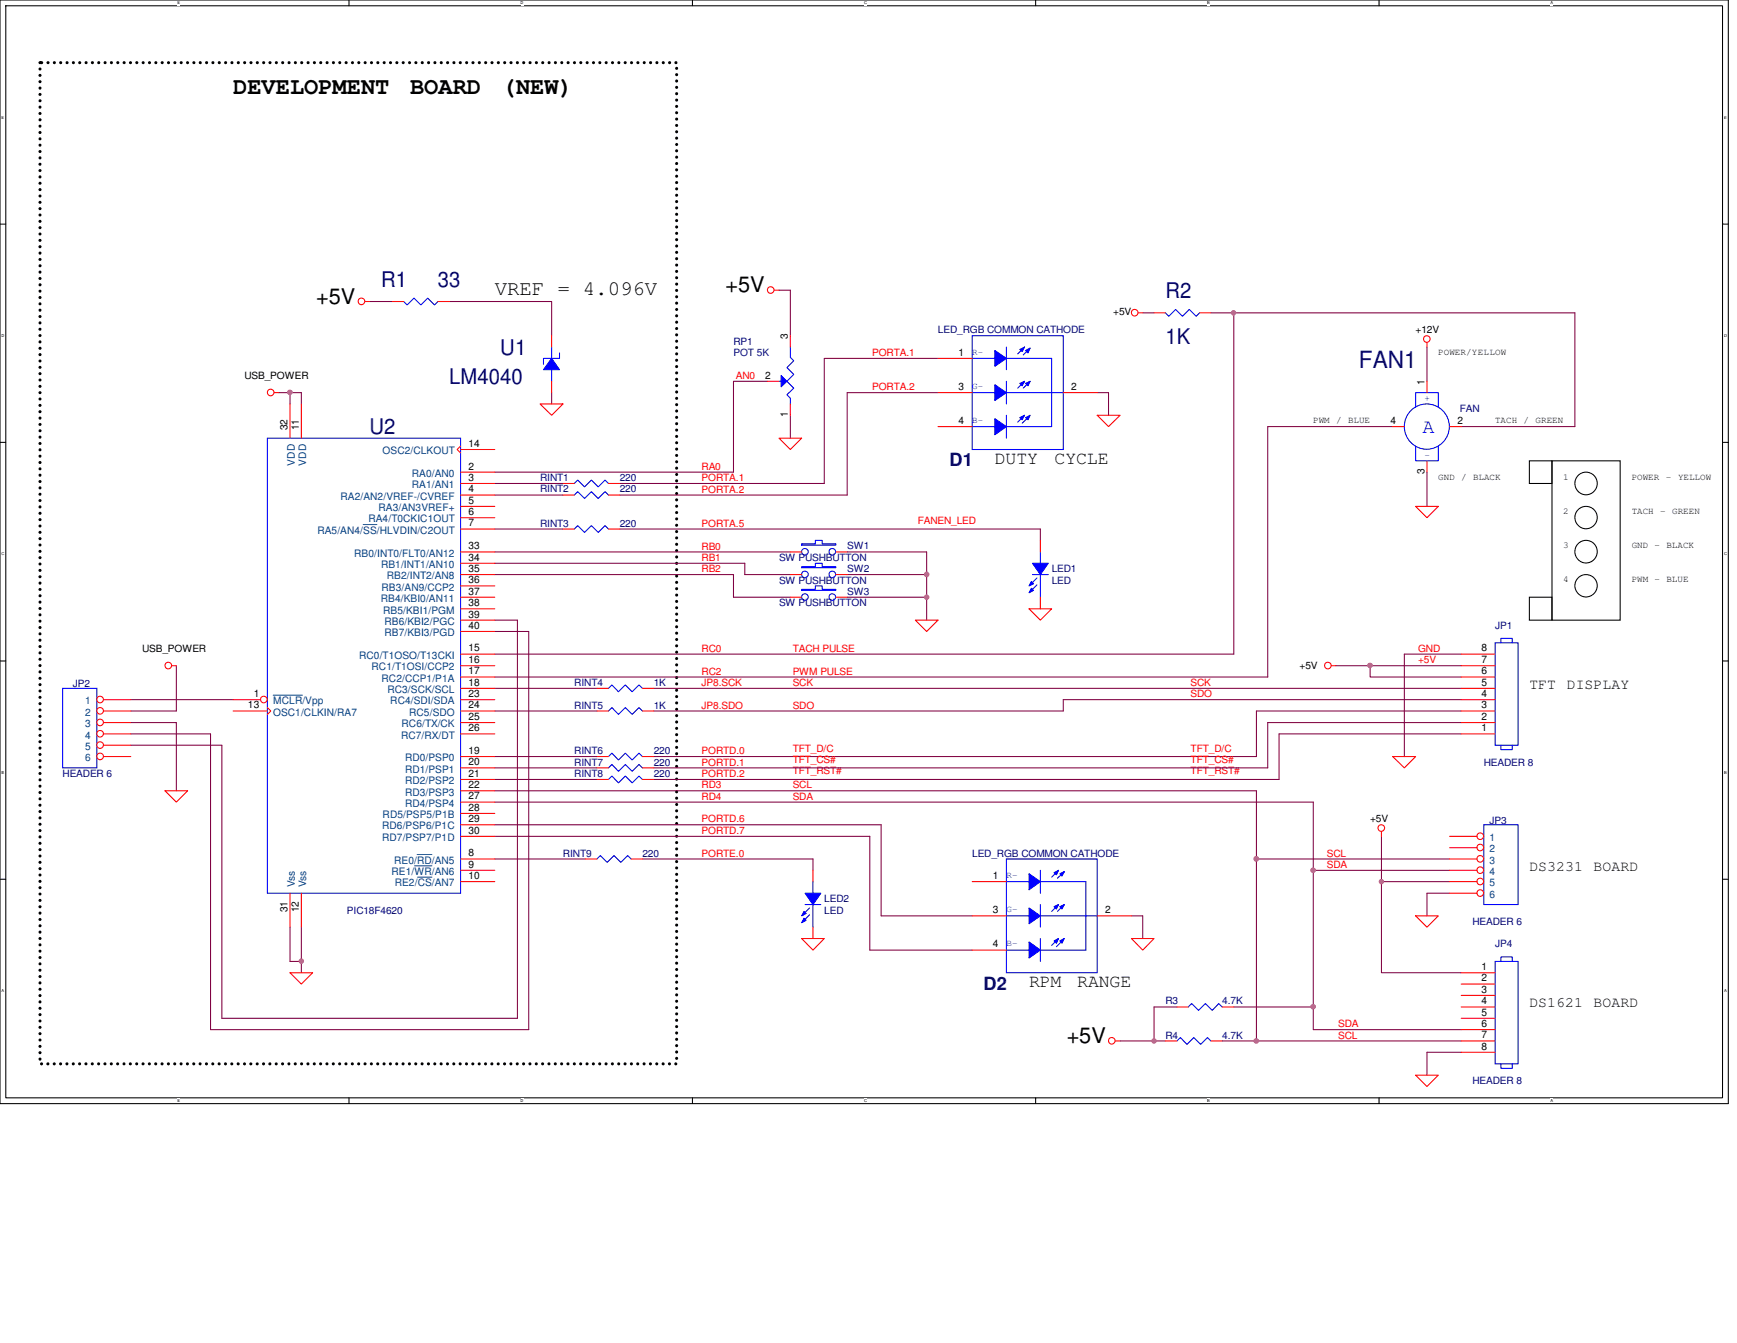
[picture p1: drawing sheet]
<svg xmlns="http://www.w3.org/2000/svg" width="279mm" height="216mm" viewBox="0 0 279 216" stroke-linecap="round" stroke-linejoin="round" font-family="sans-serif">
<path d="M0 0h278v177.4h-278zM.9 .9h276.2v175.6h-276.2z" fill="none" stroke="#000" stroke-width=".17"/>
<g fill="#fff">
<path d="M28.5 .1h.5v.7h-.5z"/>
<path d="M28.5 176.6h.5v.7h-.5z"/>
</g>
<path d="M56.1 0v.9M56.1 176.5v.9" fill="none" stroke="#000" stroke-width=".17"/>
<g fill="#fff">
<path d="M83.7 .1h.5v.7h-.5z"/>
<path d="M83.7 176.6h.5v.7h-.5z"/>
</g>
<path d="M111.4 0v.9M111.4 176.5v.9" fill="none" stroke="#000" stroke-width=".17"/>
<g fill="#fff">
<path d="M139 .1h.4v.7h-.4z"/>
<path d="M139 176.6h.4v.7h-.4z"/>
</g>
<path d="M166.6 0v.9M166.6 176.5v.9" fill="none" stroke="#000" stroke-width=".17"/>
<g fill="#fff">
<path d="M194.2 .1h.4v.7h-.4z"/>
<path d="M194.2 176.6h.4v.7h-.4z"/>
</g>
<path d="M221.8 0v.9M221.8 176.5v.9" fill="none" stroke="#000" stroke-width=".17"/>
<g fill="#fff">
<path d="M249.4 .1h.4v.7h-.4z"/>
<path d="M249.4 176.6h.4v.7h-.4z"/>
<path d="M.3 18.5h.4v.7h-.4z"/>
<path d="M277.3 18.5h.4v.7h-.4z"/>
<path d="M.3 53.6h.4v.7h-.4z"/>
<path d="M277.3 53.6h.5v.7h-.5z"/>
</g>
<path d="M0 36h.9M277.1 36h.9" fill="none" stroke="#000" stroke-width=".17"/>
<g fill="#fff">
<path d="M.3 88.6h.4v.8h-.4z"/>
<path d="M277.3 88.6h.5v.8h-.5z"/>
</g>
<path d="M0 71.1h.9M277.1 71.1h.9" fill="none" stroke="#000" stroke-width=".17"/>
<g fill="#fff">
<path d="M.3 123.8h.4v.7h-.4z"/>
<path d="M277.3 123.8h.4v.7h-.4z"/>
</g>
<path d="M0 106.3h.9M277.1 106.3h.9" fill="none" stroke="#000" stroke-width=".17"/>
<g fill="#fff">
<path d="M.3 158.9h.3v.7h-.3z"/>
<path d="M277.3 158.9h.4v.7h-.4z"/>
</g>
<g fill="none" stroke="#000" stroke-width=".17">
<path d="M246 74.1h3.6v3.6h-3.6zM249.6 74.1h11v25.6h-11zM246 96h3.6v3.7h-3.6zM0 141.4h.9M277.1 141.4h.9"/>
<circle cx="255.1" cy="77.7" r="1.81"/>
<circle cx="255.1" cy="88.7" r="1.81"/>
<circle cx="255.1" cy="83.2" r="1.8"/>
<circle cx="255.1" cy="94.2" r="1.8"/>
</g>
<path d="M6.4 10.1h102.4v160.9h-102.4z" fill="none" stroke="#000" stroke-width=".51" stroke-dasharray="0 1"/>
<path d="M183.8 50.3h1.8M229.5 55.8v5.5M79.6 75.9h38.4M224 68.6h-20.1v40.2h-124.3M229.5 75.9v5.5M235 68.6h18.3v-18.3h-54.8v54.9h-118.9M167.3 85v1.9M130.8 138.1v1.8" fill="none" stroke="#800040" stroke-width=".17"/>
<circle cx="198.4" cy="50.3" r=".34" fill="#f0f"/>
<circle cx="198.4" cy="50.3" r=".34" fill="none" stroke="#f0f" stroke-width=".17"/>
<path d="M194.8 50.3h3.7M48.5 154.6v1.8" fill="none" stroke="#800040" stroke-width=".17"/>
<circle cx="48.5" cy="154.5" r=".34" fill="#f0f"/>
<circle cx="48.5" cy="154.5" r=".34" fill="none" stroke="#f0f" stroke-width=".17"/>
<path d="M46.7 63.1h1.8M46.7 154.6h1.8" fill="none" stroke="#800040" stroke-width=".17"/>
<circle cx="46.6" cy="63.1" r=".36" fill="#f0f"/>
<circle cx="46.6" cy="63.1" r=".36" fill="none" stroke="#f0f" stroke-width=".17"/>
<path d="M44.8 63.1h1.9v1.8M48.5 63.1v1.8M79.6 99.7h3.6v64h-47.5v-43.9h-14.7M21 112.5h16.5M21 116.2h7.4v10.9M28.4 107v7.3h-7.4M79.6 101.5h5.4v64h-51.1v-47.5h-12.9M214.9 107h5.5M46.7 149.1v5.5M48.5 149.1v5.5" fill="none" stroke="#800040" stroke-width=".17"/>
<circle cx="220.4" cy="107" r=".36" fill="#f0f"/>
<circle cx="220.4" cy="107" r=".36" fill="none" stroke="#f0f" stroke-width=".17"/>
<g fill="none" stroke="#800040" stroke-width=".17">
<path d="M59.4 48.5h3.7M72.3 48.5h16.4v5.5M125.3 46.7h1.8v7.3M150.9 57.6h-18.3v20.1h-32.9M79.6 77.7h11M79.6 79.6h11M88.7 63.1v1.8M123.4 61.3h-5.4v14.6M127.1 66.8v3.6M150.9 63.1h-14.6v16.5h-36.6M176.5 63.1h1.8v3.7M79.6 88.7h47.5"/>
<path d="M79.6 85h11M99.7 85h67.6M136.3 88.7h12.8v3.7h-12.8M79.6 110.7h16.4M79.6 114.3h16.4M105.2 110.7h129.8M235 114.3h-32.9v7.3h-96.9M235 118h-29.3v7.3h-100.5M235 107h-14.6v1.8h14.6M235 105.2h-9.1v16.4M235 112.5h-64v1.8h-65.8M235 116.2h-31.1v7.2h-98.7"/>
<path d="M79.6 121.6h16.4M79.6 123.4h16.4M79.6 132.6h62.1v14.6h14.7M79.6 134.5h60.3v18.2h16.5M79.6 138.1h14.6M79.6 125.3h16.4M103.3 138.1h27.5M182 147.2h1.8v3.7"/>
</g>
<circle cx="149" cy="92.3" r=".35" fill="#f0f"/>
<circle cx="149" cy="92.3" r=".35" fill="none" stroke="#f0f" stroke-width=".17"/>
<path d="M79.6 90.6h40.2v1.8h7.3M149.1 92.4v3.6M202.1 167.3h32.9M235 169.2h-5.5v3.6" fill="none" stroke="#800040" stroke-width=".17"/>
<circle cx="202.1" cy="167.3" r=".36" fill="#f0f"/>
<circle cx="202.1" cy="167.3" r=".36" fill="none" stroke="#f0f" stroke-width=".17"/>
<path d="M202.1 138.1h31.1M211.2 139.9h22M222.2 141.7h11M233.2 143.6h-3.7v3.6" fill="none" stroke="#800040" stroke-width=".17"/>
<circle cx="202.1" cy="138.1" r=".37" fill="#f0f"/>
<circle cx="202.1" cy="138.1" r=".37" fill="none" stroke="#f0f" stroke-width=".17"/>
<path d="M222.2 141.7v14.7h12.8" fill="none" stroke="#800040" stroke-width=".17"/>
<circle cx="222.2" cy="141.7" r=".34" fill="#f0f"/>
<circle cx="222.2" cy="141.7" r=".34" fill="none" stroke="#f0f" stroke-width=".17"/>
<path d="M79.6 128.9h131.6v33M202.1 138.1v29.2M222.2 134.5v7.2M211.2 165.5h23.8" fill="none" stroke="#800040" stroke-width=".17"/>
<circle cx="211.2" cy="139.9" r=".36" fill="#f0f"/>
<circle cx="211.2" cy="139.9" r=".36" fill="none" stroke="#f0f" stroke-width=".17"/>
<path d="M79.6 127.1h122.5v11M185.6 167.3h1.9" fill="none" stroke="#800040" stroke-width=".17"/>
<circle cx="185.6" cy="167.3" r=".34" fill="#f0f"/>
<circle cx="185.6" cy="167.3" r=".34" fill="none" stroke="#f0f" stroke-width=".17"/>
<path d="M185.6 161.9h3.7M196.6 167.3h5.5M198.5 161.9h12.7" fill="none" stroke="#800040" stroke-width=".17"/>
<circle cx="211.2" cy="161.8" r=".36" fill="#f0f"/>
<circle cx="211.2" cy="161.8" r=".36" fill="none" stroke="#f0f" stroke-width=".17"/>
<path d="M79.6 92.4h38.4v3.6h9.1M136.3 96h12.8M185.6 161.9v5.4h-5.4M211.2 161.9v3.6" fill="none" stroke="#800040" stroke-width=".17"/>
<circle cx="149.1" cy="96" r=".34" fill="#f0f"/>
<circle cx="149.1" cy="96" r=".34" fill="none" stroke="#f0f" stroke-width=".17"/>
<path d="M149.1 96v3.7" fill="none" stroke="#800040" stroke-width=".17"/>
<g fill="none" stroke="#f00" stroke-width=".17">
<path d="M58.7 48.5h.7M124.5 46.7h.8M183.1 50.3h.7M229.5 55.1v.7M44.1 63.1h.7M86.9 64.9h3.7l-1.9 1.9zM125.3 70.4h3.6l-1.8 1.9zM176.5 66.8h3.7l-1.9 1.8zM147.2 99.7h3.7l-1.8 1.8zM165.5 97.9h3.7l-1.9 1.8zM227.7 81.4h3.7l-1.9 1.8zM27.6 107h.8"/>
<path d="M96 110.7h1.9M103.3 110.7h1.9M214.2 107h.7M26.5 127.1h3.7l-1.8 1.8zM94.2 138.1h1.8M101.5 138.1h1.8M222.2 133.7v.8M224 121.6h3.7l-1.8 1.8zM46.7 156.4h3.6l-1.8 1.8zM128.9 150.9h3.7l-1.8 1.8zM182 150.9h3.6l-1.8 1.8zM227.7 147.2h3.7l-1.9 1.9z"/>
<path d="M179.4 167.3h.8M227.7 172.8h3.7l-1.9 1.9z"/>
<circle cx="58.1" cy="48.4" r=".54"/>
<circle cx="124" cy="46.6" r=".54"/>
<circle cx="182.5" cy="50.3" r=".54"/>
<circle cx="229.5" cy="54.5" r=".54"/>
<circle cx="43.5" cy="63.1" r=".54"/>
<circle cx="27.1" cy="107" r=".54"/>
<circle cx="213.6" cy="107" r=".54"/>
<circle cx="222.2" cy="133.1" r=".54"/>
<circle cx="178.8" cy="167.3" r=".54"/>
</g>
<path d="M88.7 59.4v1.9M88.7 55.8v1.8M90 56.7v.9h-2.6v.9M97.9 110.7l.5-.6 1.1 1.1 1.1-1.1 1.1 1.1 1.1-1.1 .5 .6M96 138.1l.6-.6 1.1 1.1 1.1-1.1 1.1 1.1 1.1-1.1 .5 .6" fill="none" stroke="#00f" stroke-width=".17"/>
<path d="M88.7 57.6l1.3 1.8h-2.6z" fill-rule="evenodd" fill="#00f"/>
<path d="M88.7 57.6l1.3 1.8h-2.6z" fill="none" stroke="#00f" stroke-width=".17"/>
<path d="M88.7 54v1.8M88.7 61.3v1.8" fill="none" stroke="#f00" stroke-width=".17"/>
<path d="M125.6 60.4l1 .9-1 .9z" fill="#00f"/>
<g fill="none" stroke="#00f" stroke-width=".17">
<path d="M127.1 55.8v1.6l.6 .6-1.1 1.1 1.1 1.1-1.1 1.1 1.1 1.1-1.1 1.1 .5 .5v.9M187.5 50.3l.5 .5 1.1-1.1 1.1 1.1 1.1-1.1 1.1 1.1 .6-.5M43 70.4h31.1v73.2h-31.1zM125.3 61.3h.3M125.6 60.4l1 .9-1 .9zM128.9 94.7h2.2v-.5h1.1v.5h2.3v.2h-5.6zM97.9 114.3l.5-.6 1.1 1.2 1.1-1.2 1.1 1.2 1.1-1.2 .5 .6"/>
<circle cx="129.5" cy="96" r=".54"/>
<circle cx="133.9" cy="96" r=".54"/>
</g>
<path d="M127.1 54v1.8M185.6 50.3h1.9M193 50.3h1.8M123.4 61.3h1.9M127.1 64.9v1.9M127.1 96h1.8M134.5 96h1.8M96 114.3h1.9M103.3 114.3h1.9" fill="none" stroke="#f00" stroke-width=".17"/>
<circle cx="42.4" cy="112.5" r=".54" fill="#fff"/>
<g fill="none" stroke="#f00" stroke-width=".17">
<path d="M46.7 64.9v5.5M48.5 64.9v5.5M74.1 75.9h5.5M74.1 77.7h5.5M74.1 79.6h5.5M74.1 71.7l-.6 .6 .6 .5M74.1 72.3h5.5M74.1 81.4h5.5M74.1 83.2h5.5M74.1 85h5.5M74.1 88.7h5.5M74.1 90.6h5.5"/>
<path d="M74.1 92.4h5.5M74.1 94.2h5.5M74.1 96h5.5M74.1 97.9h5.5M74.1 99.7h5.5M90.6 85h1.8M97.9 85h1.8M37.5 112.5h4.4M37.5 114.3h5.5M43 113.7l.6 .6-.6 .6M74.1 101.5h5.5M74.1 118h5.5"/>
<path d="M74.1 116.2h5.5M74.1 114.3h5.5M74.1 112.5h5.5M74.1 110.7h5.5M74.1 108.8h5.5M74.1 107h5.5M74.1 105.2h5.5M235 118h5.5M235 116.2h5.5M235 114.3h5.5M235 112.5h5.5M235 110.7h5.5"/>
<path d="M235 108.8h5.5M235 107h5.5M235 105.2h5.5M74.1 138.1h5.5M74.1 139.9h5.5M74.1 121.6h5.5M74.1 123.4h5.5M74.1 125.3h5.5M74.1 127.1h5.5M74.1 128.9h5.5M74.1 130.8h5.5M74.1 132.6h5.5"/>
<path d="M74.1 134.5h5.5M96 123.4h1.9M103.3 123.4h1.9M46.7 143.6v5.5M48.5 143.6v5.5M74.1 141.7h5.5M235 156.4h5.5M235 158.2h5.5M235 160h5.5M235 161.9h5.5M235 163.7h5.5M235 165.5h5.5"/>
<path d="M235 167.3h5.5M235 169.2h5.5"/>
<circle cx="42.4" cy="112.5" r=".54"/>
</g>
<path d="M58.4 84.3h2.2M43.9 111.8h4.7M66.7 139.2h2.8M67.1 137.4h2.4M67.2 141h2.3" fill="none" stroke="#004080" stroke-width=".16"/>
<path d="M92.4 85l.5-.5 1.1 1.1 1.1-1.1 1.1 1.1 1.1-1.1 .6 .5M240.5 103.3h3.7v16.5h-3.7zM241.4 103.3v-.7h1.8v.7M241.4 119.8v.7h1.8v-.7M97.9 123.4l.5-.5 1.1 1.1 1.1-1.1 1.1 1.1 1.1-1.1 .5 .5M240.5 154.6h3.7v16.4h-3.7zM241.4 154.6v-.8h1.8v.8M241.4 171v.7h1.8v-.7" fill="none" stroke="#00f" stroke-width=".17"/>
<path d="M165.5 140.5l1.8 1.2-1.8 1.3z" fill-rule="evenodd" fill="#00f"/>
<path d="M165.5 140.5l1.8 1.2-1.8 1.3z" fill="none" stroke="#00f" stroke-width=".17"/>
<path d="M169.5 140.3l.8-.4-.4 .7z" fill-rule="evenodd" fill="#00f"/>
<path d="M170.3 139.9l-1.1 1.1M169.5 140.3l.8-.4-.4 .7z" fill="none" stroke="#00f" stroke-width=".17"/>
<path d="M170.5 140.5l.7-.4-.4 .7z" fill-rule="evenodd" fill="#00f"/>
<path d="M167.3 139.9v3.7M161.9 141.7h12.8M170.3 150.9l-1.1 1.1M170.5 140.5l.7-.4-.4 .7z" fill="none" stroke="#00f" stroke-width=".17"/>
<path d="M165.5 146l1.8 1.2-1.8 1.3z" fill-rule="evenodd" fill="#00f"/>
<path d="M165.5 146l1.8 1.2-1.8 1.3z" fill="none" stroke="#00f" stroke-width=".17"/>
<path d="M165.5 151.4l1.8 1.3-1.8 1.3z" fill-rule="evenodd" fill="#00f"/>
<path d="M161.9 147.2h12.8M161.9 152.7h12.8M165.5 151.4l1.8 1.3-1.8 1.3zM171 151.1l-1.1 1.1M171.2 145.4l-1.1 1.1" fill="none" stroke="#00f" stroke-width=".17"/>
<path d="M169.5 145.8l.8-.4-.4 .7z" fill-rule="evenodd" fill="#00f"/>
<path d="M169.5 145.8l.8-.4-.4 .7z" fill="none" stroke="#00f" stroke-width=".17"/>
<path d="M170.5 145.8l.7-.4-.4 .7z" fill-rule="evenodd" fill="#00f"/>
<path d="M170.5 145.8l.7-.4-.4 .7z" fill="none" stroke="#00f" stroke-width=".17"/>
<path d="M169.5 151.3l.8-.4-.4 .7z" fill-rule="evenodd" fill="#00f"/>
<path d="M169.5 151.3l.8-.4-.4 .7z" fill="none" stroke="#00f" stroke-width=".17"/>
<path d="M170.5 151.3l.7-.4-.4 .7z" fill-rule="evenodd" fill="#00f"/>
<g fill="none" stroke="#00f" stroke-width=".17">
<path d="M64.9 48.5l.6 .5 1.1-1.1 1.1 1.1 1.1-1.1 1.1 1.1 .5-.5M92.4 79.6l.5-.6 1.1 1.1 1.1-1.1 1.1 1.1 1.1-1.1 .6 .6M92.4 77.7l.5-.5 1.1 1.1 1.1-1.1 1.1 1.1 1.1-1.1 .6 .5M97.9 121.6l.5-.5 1.1 1.1 1.1-1.1 1.1 1.1 1.1-1.1 .5 .5M161.9 138.1h14.6v18.3h-14.6zM167.3 145.4v3.7M167.3 150.9v3.7M170.3 145.4l-1.1 1.1M170.5 151.3l.7-.4-.4 .7zM171.2 140.1l-1.1 1.1M174.7 141.7v11M174.7 147.2h1.8"/>
<path d="M191.1 161.9l.6-.6 1.1 1.1 1.1-1.1 1.1 1.1 1-1.1 .6 .6"/>
</g>
<g fill="none" stroke="#f00" stroke-width=".17">
<path d="M63.1 48.5h1.8M70.4 48.5h1.9M90.6 79.6h1.8M90.6 77.7h1.8M97.9 79.6h1.8M97.9 77.7h1.8M96 121.6h1.9M103.3 121.6h1.9M156.4 141.7h5.5M156.4 147.2h5.5M156.4 152.7h5.5M176.5 147.2h5.5"/>
<path d="M189.3 161.9h1.8M196.6 161.9h1.9"/>
</g>
<path d="M160 56.3l1.9 1.3-1.9 1.3z" fill-rule="evenodd" fill="#00f"/>
<path d="M160 56.3l1.9 1.3-1.9 1.3z" fill="none" stroke="#00f" stroke-width=".17"/>
<path d="M164 56.2l.8-.4-.4 .7z" fill-rule="evenodd" fill="#00f"/>
<path d="M164 56.2l.8-.4-.4 .7zM164.8 55.8l-1.1 1.1" fill="none" stroke="#00f" stroke-width=".17"/>
<path d="M165 56.3l.7-.3-.3 .7z" fill-rule="evenodd" fill="#00f"/>
<path d="M156.4 57.6h12.8M161.9 55.8v3.6M165 56.3l.7-.3-.3 .7zM164.8 66.8l-1.1 1.1" fill="none" stroke="#00f" stroke-width=".17"/>
<path d="M160 61.8l1.9 1.3-1.9 1.3z" fill-rule="evenodd" fill="#00f"/>
<path d="M160 61.8l1.9 1.3-1.9 1.3z" fill="none" stroke="#00f" stroke-width=".17"/>
<path d="M160 67.3l1.9 1.3-1.9 1.3z" fill-rule="evenodd" fill="#00f"/>
<path d="M156.4 63.1h12.8M156.4 68.6h12.8M160 67.3l1.9 1.3-1.9 1.3zM165.5 67l-1.1 1M165.7 61.3l-1.1 1.1" fill="none" stroke="#00f" stroke-width=".17"/>
<path d="M164 61.6l.8-.3-.4 .7z" fill-rule="evenodd" fill="#00f"/>
<path d="M164 61.6l.8-.3-.4 .7z" fill="none" stroke="#00f" stroke-width=".17"/>
<path d="M165 61.6l.7-.3-.3 .7z" fill-rule="evenodd" fill="#00f"/>
<path d="M165 61.6l.7-.3-.3 .7z" fill="none" stroke="#00f" stroke-width=".17"/>
<path d="M164 67.1l.8-.3-.4 .7z" fill-rule="evenodd" fill="#00f"/>
<path d="M164 67.1l.8-.3-.4 .7z" fill="none" stroke="#00f" stroke-width=".17"/>
<path d="M165 67.1l.7-.3-.3 .7z" fill-rule="evenodd" fill="#00f"/>
<g fill="none" stroke="#00f" stroke-width=".17">
<path d="M156.4 54h14.6v18.3h-14.6zM165.7 56l-1.1 1.1M169.2 57.6v11M161.9 61.3v3.6M161.9 66.8v3.6M164.8 61.3l-1.1 1.1M165 67.1l.7-.3-.3 .7zM169.2 63.1h1.8M128.9 87.4h2.2v-.5h1.1v.5h2.3v.2h-5.6zM166.1 92.4h2.5M167.3 88.7v1.9M167.3 92.4v3.6"/>
<path d="M189.3 167.3l.6-.5 1 1.1 1.1-1.1 1.1 1.1 1.1-1.1 .6 .5"/>
<circle cx="129.5" cy="88.7" r=".54"/>
<circle cx="133.9" cy="88.7" r=".54"/>
</g>
<path d="M150.9 57.6h5.5M150.9 63.1h5.5M150.9 68.6h5.5M171 63.1h5.5M127.1 88.7h1.8M134.5 88.7h1.8M187.5 167.3h1.8M194.8 167.3h1.8" fill="none" stroke="#f00" stroke-width=".17"/>
<path d="M166.1 90.6h2.5l-1.3 1.8z" fill-rule="evenodd" fill="#00f"/>
<path d="M166.1 90.6h2.5l-1.3 1.8z" fill="none" stroke="#00f" stroke-width=".17"/>
<path d="M165.9 94.6l.3 .3-.7 .4z" fill-rule="evenodd" fill="#00f"/>
<path d="M165.9 94.6l.3 .3-.7 .4z" fill="none" stroke="#00f" stroke-width=".17"/>
<path d="M165.9 93.5l.3 .4-.7 .3z" fill-rule="evenodd" fill="#00f"/>
<g fill="none" stroke="#00f" stroke-width=".17">
<path d="M227.7 65.5v-2.4h3.7v2.4M227.7 71.7v2.4h3.7v-2.4M165.9 93.5l.3 .4-.7 .3zM166.8 92.9l-1.1 1.1M166.8 94l-1.1 1.1M10.1 110.7h5.5v12.7h-5.5zM97.9 125.3l.5-.5 1.1 1.1 1.1-1.1 1.1 1.1 1.1-1.1 .5 .5"/>
<circle cx="229.5" cy="68.6" r="3.6"/>
</g>
<path d="M224 68.6h1.9M229.5 61.3v1.8M229.5 74.1v1.8M233.2 68.6h1.8M167.3 86.9v1.8M167.3 96v1.9M96 125.3h1.9M103.3 125.3h1.9" fill="none" stroke="#f00" stroke-width=".17"/>
<circle cx="16.1" cy="112.5" r=".54" fill="#fff"/>
<g fill="none" stroke="#f00" stroke-width=".17">
<path d="M16.7 112.5h4.3"/>
<circle cx="16.1" cy="112.5" r=".54"/>
</g>
<circle cx="16.1" cy="114.3" r=".54" fill="#fff"/>
<g fill="none" stroke="#f00" stroke-width=".17">
<path d="M16.7 114.3h4.3"/>
<circle cx="16.1" cy="114.3" r=".54"/>
</g>
<circle cx="16.1" cy="116.1" r=".54" fill="#fff"/>
<g fill="none" stroke="#f00" stroke-width=".17">
<path d="M16.7 116.2h4.3"/>
<circle cx="16.1" cy="116.1" r=".54"/>
</g>
<circle cx="16.1" cy="118" r=".54" fill="#fff"/>
<g fill="none" stroke="#f00" stroke-width=".17">
<path d="M16.7 118h4.3"/>
<circle cx="16.1" cy="118" r=".54"/>
</g>
<circle cx="16.1" cy="119.8" r=".54" fill="#fff"/>
<g fill="none" stroke="#f00" stroke-width=".17">
<path d="M16.7 119.8h4.3"/>
<circle cx="16.1" cy="119.8" r=".54"/>
</g>
<circle cx="16.1" cy="121.6" r=".54" fill="#fff"/>
<g fill="none" stroke="#f00" stroke-width=".17">
<path d="M16.7 121.6h4.3"/>
<circle cx="16.1" cy="121.6" r=".54"/>
</g>
<path d="M129.5 145.4h2.5M130.8 141.7v1.9M130.8 145.4v3.7" fill="none" stroke="#00f" stroke-width=".17"/>
<path d="M129.5 143.6h2.5l-1.2 1.8z" fill-rule="evenodd" fill="#00f"/>
<path d="M129.5 143.6h2.5l-1.2 1.8z" fill="none" stroke="#00f" stroke-width=".17"/>
<path d="M129.3 147.6l.4 .4-.8 .3z" fill-rule="evenodd" fill="#00f"/>
<path d="M129.3 147.6l.4 .4-.8 .3z" fill="none" stroke="#00f" stroke-width=".17"/>
<path d="M129.3 146.5l.4 .4-.8 .3z" fill-rule="evenodd" fill="#00f"/>
<path d="M238.7 132.6h5.5v12.8h-5.5zM129.3 146.5l.4 .4-.8 .3zM130.2 146l-1.1 1.1M130.2 147.1l-1.1 1.1" fill="none" stroke="#00f" stroke-width=".17"/>
<path d="M130.8 139.9v1.8M130.8 149.1v1.8" fill="none" stroke="#f00" stroke-width=".17"/>
<circle cx="238.1" cy="134.4" r=".54" fill="#fff"/>
<g fill="none" stroke="#f00" stroke-width=".17">
<path d="M233.2 134.5h4.4"/>
<circle cx="238.1" cy="134.4" r=".54"/>
</g>
<circle cx="238.1" cy="136.2" r=".54" fill="#fff"/>
<g fill="none" stroke="#f00" stroke-width=".17">
<path d="M233.2 136.3h4.4"/>
<circle cx="238.1" cy="136.2" r=".54"/>
</g>
<circle cx="238.1" cy="138.1" r=".54" fill="#fff"/>
<g fill="none" stroke="#f00" stroke-width=".17">
<path d="M233.2 138.1h4.4"/>
<circle cx="238.1" cy="138.1" r=".54"/>
</g>
<circle cx="238.1" cy="139.9" r=".54" fill="#fff"/>
<g fill="none" stroke="#f00" stroke-width=".17">
<path d="M233.2 139.9h4.4"/>
<circle cx="238.1" cy="139.9" r=".54"/>
</g>
<circle cx="238.1" cy="141.7" r=".54" fill="#fff"/>
<g fill="none" stroke="#f00" stroke-width=".17">
<path d="M233.2 141.7h4.4"/>
<circle cx="238.1" cy="141.7" r=".54"/>
</g>
<circle cx="238.1" cy="143.6" r=".54" fill="#fff"/>
<g fill="none" stroke="#f00" stroke-width=".17">
<path d="M127.1 92.4h1.8M134.5 92.4h1.8M233.2 143.6h4.4"/>
<circle cx="238.1" cy="143.6" r=".54"/>
</g>
<g fill="none" stroke="#00f" stroke-width=".17">
<path d="M128.9 91.1h2.2v-.5h1.1v.5h2.3v.2h-5.6z"/>
<circle cx="129.5" cy="92.3" r=".54"/>
<circle cx="133.9" cy="92.3" r=".54"/>
</g>
<circle cx="198.4" cy="50.3" r=".34" fill="#f0f"/>
<circle cx="198.4" cy="50.3" r=".34" fill="none" stroke="#f0f" stroke-width=".17"/>
<circle cx="48.5" cy="154.5" r=".34" fill="#f0f"/>
<circle cx="48.5" cy="154.5" r=".34" fill="none" stroke="#f0f" stroke-width=".17"/>
<circle cx="46.6" cy="63.1" r=".36" fill="#f0f"/>
<circle cx="46.6" cy="63.1" r=".36" fill="none" stroke="#f0f" stroke-width=".17"/>
<circle cx="220.4" cy="107" r=".36" fill="#f0f"/>
<circle cx="220.4" cy="107" r=".36" fill="none" stroke="#f0f" stroke-width=".17"/>
<circle cx="149" cy="92.3" r=".35" fill="#f0f"/>
<circle cx="149" cy="92.3" r=".35" fill="none" stroke="#f0f" stroke-width=".17"/>
<circle cx="202.1" cy="167.3" r=".36" fill="#f0f"/>
<circle cx="202.1" cy="167.3" r=".36" fill="none" stroke="#f0f" stroke-width=".17"/>
<circle cx="202.1" cy="138.1" r=".37" fill="#f0f"/>
<circle cx="202.1" cy="138.1" r=".37" fill="none" stroke="#f0f" stroke-width=".17"/>
<circle cx="222.2" cy="141.7" r=".34" fill="#f0f"/>
<circle cx="222.2" cy="141.7" r=".34" fill="none" stroke="#f0f" stroke-width=".17"/>
<circle cx="211.2" cy="139.9" r=".36" fill="#f0f"/>
<circle cx="211.2" cy="139.9" r=".36" fill="none" stroke="#f0f" stroke-width=".17"/>
<circle cx="185.6" cy="167.3" r=".34" fill="#f0f"/>
<circle cx="185.6" cy="167.3" r=".34" fill="none" stroke="#f0f" stroke-width=".17"/>
<circle cx="211.2" cy="161.8" r=".36" fill="#f0f"/>
<circle cx="211.2" cy="161.8" r=".36" fill="none" stroke="#f0f" stroke-width=".17"/>
<circle cx="149.1" cy="96" r=".34" fill="#f0f"/>
<circle cx="149.1" cy="96" r=".34" fill="none" stroke="#f0f" stroke-width=".17"/>
<g font-size="3.8">
<text x="37.5" y="15.1">DEVELOPMENT</text>
<text x="66" y="15.1">BOARD</text>
<text x="80.7" y="15.1">(NEW)</text>
</g>
<text font-size="3.8" fill="#000080" x="218.6" y="59.2">FAN1</text>
<g font-size="3.5" fill="#000080">
<text x="61.3" y="46.1">R1</text>
<text x="70.4" y="46.1">33</text>
<text x="187.5" y="47.9">R2</text>
<text x="80.5" y="57.1">U1</text>
<text x="187.5" y="55.2">1K</text>
<text x="72.3" y="61.8">LM4040</text>
<text x="59.4" y="69.8">U2</text>
</g>
<g font-size="3.5">
<text x="116.7" y="47">+5V</text>
<text x="50.8" y="48.8">+5V</text>
<text x="171.6" y="167.7">+5V</text>
</g>
<text font-size="3.3" x="79.6" y="47.5">VREF = 4.096V</text>
<text font-size="3.3" fill="#00f" x="228.8" y="69.7">A</text>
<g font-size="2.9" fill="#000080">
<text x="152.7" y="75">D1</text>
<text x="158.2" y="159.1">D2</text>
</g>
<g font-size="2.9">
<text x="160" y="74.6">DUTY</text>
<text x="169.6" y="74.6">CYCLE</text>
<text x="165.5" y="158.7">RPM</text>
<text x="173.3" y="158.7">RANGE</text>
</g>
<g font-size="2.4">
<text x="246" y="110.7">TFT</text>
<text x="252" y="110.7">DISPLAY</text>
<text x="246" y="140">DS3231</text>
<text x="256.3" y="140">BOARD</text>
<text x="246" y="161.9">DS1621</text>
<text x="256.3" y="161.9">BOARD</text>
</g>
<g font-size="1.7">
<text x="126.7" y="54.5" transform="rotate(-90 126.7 54.5)">3</text>
<text x="154.2" y="57.2">1</text>
<text x="123.1" y="60.9">2</text>
<text x="154.2" y="62.7">3</text>
<text x="172.3" y="62.7">2</text>
<text x="229.1" y="61.8" transform="rotate(-90 229.1 61.8)">1</text>
<text x="46.2" y="69.2" transform="rotate(-90 46.2 69.2)">32</text>
<text x="48" y="69.2" transform="rotate(-90 48 69.2)">11</text>
<text x="75.4" y="71.8">14</text>
<text x="126.7" y="67.1" transform="rotate(-90 126.7 67.1)">1</text>
<text x="154.2" y="68.2">4</text>
<text x="223.7" y="68.2">4</text>
<text x="234.4" y="68.2">2</text>
<text x="75.4" y="75.5">2</text>
<text x="75.4" y="77.3">3</text>
<text x="229.1" y="76.2" transform="rotate(-90 229.1 76.2)">3</text>
<text x="75.4" y="81">5</text>
<text x="75.4" y="79.2">4</text>
<text x="75.4" y="82.8">6</text>
<text x="75.4" y="84.6">7</text>
<text x="75.4" y="88.3">33</text>
<text x="75.4" y="91.9">35</text>
<text x="75.4" y="95.6">37</text>
<text x="75.4" y="90.1">34</text>
<text x="75.4" y="93.8">36</text>
<text x="75.4" y="99.3">39</text>
<text x="75.4" y="101.1">40</text>
<text x="75.4" y="97.5">38</text>
<text x="75.4" y="104.7">15</text>
<text x="75.4" y="106.6">16</text>
<text x="238.3" y="106.6">7</text>
<text x="238.3" y="104.7">8</text>
<text x="39.9" y="113.9">13</text>
<text x="40.8" y="112.1">1</text>
<text x="75.4" y="110.2">18</text>
<text x="75.4" y="113.9">24</text>
<text x="75.4" y="108.4">17</text>
<text x="75.4" y="112.1">23</text>
<text x="238.3" y="113.9">3</text>
<text x="238.3" y="112.1">4</text>
<text x="238.3" y="110.2">5</text>
<text x="238.3" y="108.4">6</text>
<text x="75.4" y="117.6">26</text>
<text x="75.4" y="115.7">25</text>
<text x="238.3" y="117.6">1</text>
<text x="238.3" y="115.7">2</text>
<text x="75.4" y="121.2">19</text>
<text x="75.4" y="123">20</text>
<text x="75.4" y="124.9">21</text>
<text x="75.4" y="126.7">22</text>
<text x="75.4" y="128.5">27</text>
<text x="75.4" y="130.3">28</text>
<text x="75.4" y="137.7">8</text>
<text x="75.4" y="132.2">29</text>
<text x="75.4" y="134">30</text>
<text x="75.4" y="139.5">9</text>
<text x="75.4" y="141.3">10</text>
<text x="159.7" y="141.3">1</text>
<text x="46.2" y="146.6" transform="rotate(-90 46.2 146.6)">31</text>
<text x="48" y="146.6" transform="rotate(-90 48 146.6)">12</text>
<text x="159.7" y="146.8">3</text>
<text x="177.8" y="146.8">2</text>
<text x="159.7" y="152.3">4</text>
<text x="238.3" y="156">1</text>
<text x="238.3" y="157.8">2</text>
<text x="238.3" y="159.6">3</text>
<text x="238.3" y="161.5">4</text>
<text x="238.3" y="163.3">5</text>
<text x="238.3" y="165.1">6</text>
<text x="238.3" y="166.9">7</text>
<text x="238.3" y="168.7">8</text>
</g>
<g font-size="1.7" fill="#004080">
<text x="47.4" y="74.8" transform="rotate(-90 47.4 74.8)">VDD</text>
<text x="49.2" y="74.8" transform="rotate(-90 49.2 74.8)">VDD</text>
<text x="61.6" y="73">OSC2/CLKOUT</text>
<text x="66.3" y="76.7">RA0/AN0</text>
<text x="54.8" y="80.3">RA2/AN2/VREF-/CVREF</text>
<text x="59.3" y="84">RA4/T0CKIC1OUT</text>
<text x="60.9" y="82.2">RA3/AN3VREF+</text>
<text x="66.3" y="78.5">RA1/AN1</text>
<text x="51.1" y="85.8">RA5/AN4/SS/HLVDIN/C2OUT</text>
<text x="57" y="89.5">RB0/INT0/FLT0/AN12</text>
<text x="61.3" y="91.3">RB1/INT1/AN10</text>
<text x="61.4" y="95">RB3/AN9/CCP2</text>
<text x="62.2" y="93.1">RB2/INT2/AN8</text>
<text x="61.3" y="96.8">RB4/KBI0/AN11</text>
<text x="61.6" y="98.6">RB5/KBI1/PGM</text>
<text x="61.8" y="100.5">RB6/KBI2/PGC</text>
<text x="57.8" y="105.9">RC0/T1OSO/T13CKI</text>
<text x="59.8" y="107.8">RC1/T1OSI/CCP2</text>
<text x="61.8" y="102.3">RB7/KBI3/PGD</text>
<text x="13.7" y="113.2">1</text>
<text x="43.9" y="113.2">MCLR/Vpp</text>
<text x="61.4" y="109.6">RC2/CCP1/P1A</text>
<text x="62.3" y="111.4">RC3/SCK/SCL</text>
<text x="62.8" y="113.2">RC4/SDI/SDA</text>
<text x="13.7" y="115.1">2</text>
<text x="13.7" y="116.9">3</text>
<text x="13.7" y="118.7">4</text>
<text x="43.9" y="115.1">OSC1/CLKIN/RA7</text>
<text x="64.5" y="118.7">RC7/RX/DT</text>
<text x="64.6" y="116.9">RC6/TX/CK</text>
<text x="65.8" y="115.1">RC5/SDO</text>
<text x="13.7" y="120.6">5</text>
<text x="13.7" y="122.4">6</text>
<text x="65.2" y="122.4">RD0/PSP0</text>
<text x="65.2" y="124.2">RD1/PSP1</text>
<text x="61.6" y="131.5">RD5/PSP5/P1B</text>
<text x="65.2" y="126.1">RD2/PSP2</text>
<text x="65.2" y="127.9">RD3/PSP3</text>
<text x="65.2" y="129.7">RD4/PSP4</text>
<text x="61.5" y="133.3">RD6/PSP6/P1C</text>
<text x="61.5" y="135.2">RD7/PSP7/P1D</text>
<text x="239.6" y="135.2">1</text>
<text x="239.6" y="137">2</text>
<text x="47.4" y="142.7" transform="rotate(-90 47.4 142.7)">Vss</text>
<text x="49.2" y="142.7" transform="rotate(-90 49.2 142.7)">Vss</text>
<text x="63" y="140.7">RE1/WR/AN6</text>
<text x="63.4" y="138.9">RE0/RD/AN5</text>
<text x="63.5" y="142.5">RE2/CS/AN7</text>
<text x="239.6" y="138.9">3</text>
<text x="239.6" y="140.7">4</text>
<text x="239.6" y="142.5">5</text>
<text x="239.6" y="144.4">6</text>
</g>
<g font-size="1.6" fill="#000080">
<text x="150.9" y="53.6">LED_RGB COMMON CATHODE</text>
<text x="118" y="55.4">RP1</text>
<text x="118" y="57.2">POT 5K</text>
<text x="234.8" y="66.2">FAN</text>
<text x="86.9" y="77.3">RINT1</text>
<text x="99.7" y="77.3">220</text>
<text x="86.9" y="79.2">RINT2</text>
<text x="99.7" y="79.2">220</text>
<text x="86.9" y="84.7">RINT3</text>
<text x="99.7" y="84.7">220</text>
<text x="136.3" y="88.3">SW1</text>
<text x="125.3" y="90.2">SW PUSHBUTTON</text>
<text x="125.3" y="93.8">SW PUSHBUTTON</text>
<text x="136.3" y="95.6">SW3</text>
<text x="136.3" y="92">SW2</text>
<text x="169.2" y="92">LED1</text>
<text x="169.2" y="93.8">LED</text>
<text x="125.3" y="97.5">SW PUSHBUTTON</text>
<text x="240.5" y="101.1">JP1</text>
<text x="11.7" y="110.4">JP2</text>
<text x="92.4" y="110.3">RINT4</text>
<text x="92.4" y="113.9">RINT5</text>
<text x="105.2" y="110.3">1K</text>
<text x="105.2" y="113.9">1K</text>
<text x="10.1" y="124.9">HEADER 6</text>
<text x="92.4" y="123.1">RINT7</text>
<text x="92.4" y="121.2">RINT6</text>
<text x="92.4" y="124.9">RINT8</text>
<text x="105.2" y="123.1">220</text>
<text x="105.2" y="121.2">220</text>
<text x="105.2" y="124.9">220</text>
<text x="238.7" y="123.1">HEADER 8</text>
<text x="90.6" y="137.7">RINT9</text>
<text x="103.3" y="137.7">220</text>
<text x="156.4" y="137.7">LED_RGB COMMON CATHODE</text>
<text x="239.6" y="132.4">JP3</text>
<text x="55.8" y="146.9">PIC18F4620</text>
<text x="132.6" y="145">LED2</text>
<text x="132.6" y="146.9">LED</text>
<text x="236.9" y="148.7">HEADER 6</text>
<text x="240.5" y="152.3">JP4</text>
<text x="187.5" y="161.5">R3</text>
<text x="196.6" y="161.5">4.7K</text>
<text x="187.5" y="167">R4</text>
<text x="196.6" y="167">4.7K</text>
<text x="236.9" y="174.3">HEADER 8</text>
</g>
<g font-size="1.6">
<text x="179.1" y="50.6">+5V</text>
<text x="227.7" y="53.6">+12V</text>
<text x="39.3" y="60.9">USB_POWER</text>
<text x="22.9" y="104.8">USB_POWER</text>
<text x="209" y="107.5">+5V</text>
<text x="220.4" y="132.2">+5V</text>
</g>
<g font-size="1.6" fill="#f00">
<text x="140.3" y="57.2">PORTA.1</text>
<text x="118.4" y="60.9">AN0</text>
<text x="140.3" y="62.7">PORTA.2</text>
<text x="112.9" y="75.5">RA0</text>
<text x="112.9" y="77.3">PORTA.1</text>
<text x="112.9" y="79.2">PORTA.2</text>
<text x="112.9" y="88.3">RB0</text>
<text x="112.9" y="84.7">PORTA.5</text>
<text x="147.6" y="84.2">FANEN_LED</text>
<text x="112.9" y="90.2">RB1</text>
<text x="112.9" y="92">RB2</text>
<text x="112.9" y="104.8">RC0</text>
<text x="127.5" y="104.8">TACH PULSE</text>
<text x="228.1" y="104.8">GND</text>
<text x="228.1" y="106.6">+5V</text>
<text x="112.9" y="108.5">RC2</text>
<text x="112.9" y="110.3">JP8.SCK</text>
<text x="112.9" y="113.9">JP8.SDO</text>
<text x="127.5" y="108.5">PWM PULSE</text>
<text x="127.5" y="113.9">SDO</text>
<text x="127.5" y="110.3">SCK</text>
<text x="191.5" y="112.1">SDO</text>
<text x="191.5" y="110.3">SCK</text>
<text x="112.9" y="121.2">PORTD.0</text>
<text x="112.9" y="124.9">PORTD.2</text>
<text x="112.9" y="123.1">PORTD.1</text>
<text x="127.5" y="120.8">TFT_D/C</text>
<text x="127.5" y="124.5">TFT_RST#</text>
<text x="127.5" y="122.6">TFT_CS#</text>
<text x="191.5" y="120.8">TFT_D/C</text>
<text x="191.5" y="124.5">TFT_RST#</text>
<text x="191.5" y="122.6">TFT_CS#</text>
<text x="112.9" y="128.6">RD4</text>
<text x="112.9" y="126.7">RD3</text>
<text x="127.5" y="128.6">SDA</text>
<text x="127.5" y="126.7">SCL</text>
<text x="112.9" y="137.7">PORTE.0</text>
<text x="112.9" y="134.1">PORTD.7</text>
<text x="112.9" y="132.2">PORTD.6</text>
<text x="213.4" y="137.7">SCL</text>
<text x="213.4" y="139.5">SDA</text>
<text x="215.3" y="167">SCL</text>
<text x="215.3" y="165.1">SDA</text>
</g>
<g font-size="1.5" fill="#00f">
<text x="156.4" y="57">R-</text>
<text x="156.4" y="62.5">G-</text>
<text x="229.2" y="64.5">+</text>
<text x="156.4" y="68">B-</text>
<text x="229.2" y="73.7">-</text>
<text x="161.9" y="141.1">R-</text>
<text x="161.9" y="146.6">G-</text>
<text x="161.9" y="152.1">B-</text>
</g>
<g font-size="1.5">
<text x="231.4" y="57">POWER/YELLOW</text>
<text x="211.2" y="68">PWM / BLUE</text>
<text x="240.5" y="68">TACH /</text>
<text x="247" y="68">GREEN</text>
<text x="231.4" y="77.1">GND / BLACK</text>
<text x="251.5" y="77.1">1</text>
<text x="262.5" y="77.1">POWER</text>
<text x="268" y="77.1">-</text>
<text x="269.9" y="77.1">YELLOW</text>
<text x="251.5" y="82.6">2</text>
<text x="262.5" y="82.6">TACH -</text>
<text x="269" y="82.6">GREEN</text>
<text x="251.5" y="88.1">3</text>
<text x="262.5" y="88.1">GND - BLACK</text>
<text x="251.5" y="93.6">4</text>
<text x="262.5" y="93.6">PWM - BLUE</text>
</g>
<g font-size=".6">
<text x="28.5" y=".7">E</text>
<text x="83.7" y=".7">D</text>
<text x="139" y=".7">C</text>
<text x="194.2" y=".7">B</text>
<text x="249.4" y=".7">A</text>
<text x=".3" y="19">E</text>
<text x="277.3" y="19">E</text>
<text x=".3" y="54.1">D</text>
<text x="277.3" y="54.1">D</text>
<text x=".3" y="89.2">C</text>
<text x="277.3" y="89.2">C</text>
<text x=".3" y="124.4">B</text>
<text x="277.3" y="124.4">B</text>
<text x=".3" y="159.5">A</text>
<text x="277.3" y="159.5">A</text>
<text x="28.5" y="177.2">E</text>
<text x="83.7" y="177.2">D</text>
<text x="139" y="177.2">C</text>
<text x="194.2" y="177.2">B</text>
<text x="249.4" y="177.2">A</text>
</g>
</svg>
